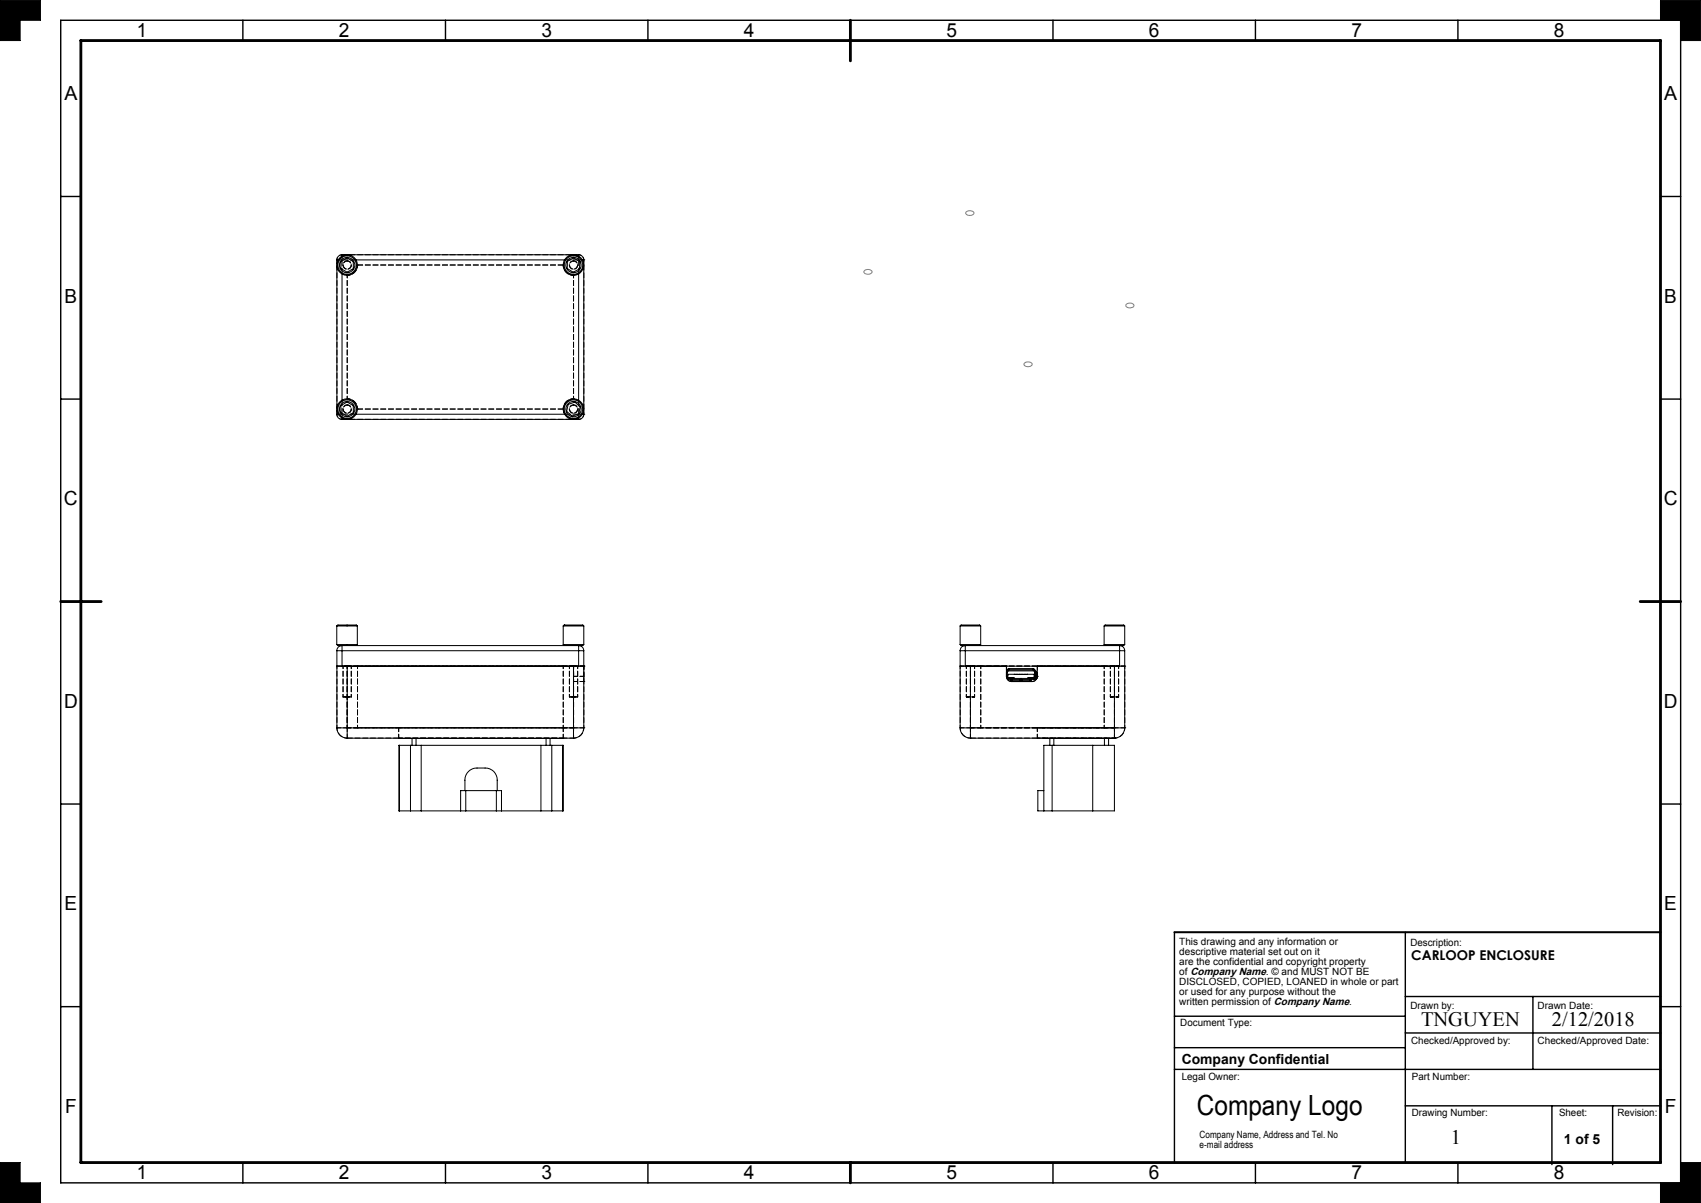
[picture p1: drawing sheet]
<svg xmlns="http://www.w3.org/2000/svg" width="420mm" height="297mm" viewBox="0 0 420 297" stroke-linecap="round" stroke-linejoin="round" font-family="sans-serif">
<g fill="none" stroke="#808080" stroke-width=".25">
<path d="M238.5 52.3a1.27 1.27 0 0 1 2 .3 1.11 1.11 0 0 1-1.1 .6 1.11 1.11 0 0 1-.9-.7zM213.4 66.8a1.11 1.11 0 0 1 1.9 .4 1.22 1.22 0 0 1-2-.1zM278.1 75.1a1.11 1.11 0 0 1 1.9 .4 1.15 1.15 0 0 1-2-.1zM252.9 89.7a1.21 1.21 0 0 1 1.9 .3 1.14 1.14 0 0 1-2-.1z"/>
<circle cx="85.7" cy="65.4" r="1.01"/>
<circle cx="141.6" cy="65.5" r="1.01"/>
<circle cx="85.7" cy="101" r="1.01"/>
<circle cx="141.6" cy="101" r="1.01"/>
</g>
<g fill="none" stroke="#000" stroke-width=".25">
<path d="M0 0h10v5h-5v5h-5zM410 0h10v10h-5v-5h-5zM83.2 64.2h.3M83.2 64.2v1M83.2 65.7v35M84.2 64.6l1.5-.9 1.5 .9v1.7l-1.5 .9-1.5-.9zM84.5 62.9a1.26 1.26 0 0 0-1.3 1.3M84.5 62.9v.3M84.5 67.7v31.1M84.5 62.9h58.4M87.9 64.2h51.5M140.1 64.5l1.6-.8 1.5 .9-.1 1.8-1.6 .8-.7-.4-.7-.5z"/>
<path d="M142.9 62.9a1.33 1.33 0 0 1 1.2 1.3M142.9 62.9v.3M142.9 67.7v31.1M143.8 64.2h.3M144.1 64.2v38.1M140.3 99.8l1.7-.5 1.3 1.2-.4 1.7-1.6 .5-1.4-1.1zM83.2 102.3a1.21 1.21 0 0 0 1.3 1.2M83.2 102.3h.3M83.2 101.3v1M84.2 100.1l1.5-.9 1.5 .9v1.8l-1.5 .9-1.5-.9zM84.5 103.2v.3M84.5 103.5h58.4"/>
<path d="M87.9 102.3h51.5M142.9 103.2v.3M143.8 102.3h.3M144.1 102.3a1.26 1.26 0 0 1-1.2 1.2M83.1 159.1h5.1M83.1 154.5h5.1M83.1 159.1l.3 .3h60.5l.2-.3M83.1 154.5l.3-.2h4.6l.2 .2M83.1 154.5v4.6M88.2 154.5v4.6M88.2 159.1l-.2 .3M139.1 159.1h5"/>
<path d="M139.1 154.5l.2-.2h4.6l.2 .2M139.1 154.5h5M139.1 159.1l.2 .3M139.1 154.5v4.6M144.1 154.5v4.6M237.1 159.1l.2 .3h40.2l.2-.3M237.1 159.1h5M237.1 154.5l.2-.2h4.6l.2 .2M237.1 154.5h5M237.1 154.5v4.6M242.1 159.1l-.2 .3M242.1 154.5v4.6"/>
<path d="M272.6 154.5l.3-.2h4.6l.2 .2M272.6 154.5h5.1M272.6 159.1h5.1M272.6 159.1l.3 .3M272.6 154.5v4.6M277.7 154.5v4.6M83.2 160.7a1.07 1.07 0 0 1 1.3-1.2v1.2M83.2 160.7h1.3M83.2 164.5h1.3M83.2 179.7h2.5M83.2 179.7a2.53 2.53 0 0 0 2.5 2.5M83.2 160.7v19"/>
<path d="M84.5 160.7h58.4M84.5 160.7v3.8M84.5 164.5h58.4M85.7 179.7v2.5M85.7 179.7h55.9M85.7 164.5v15.2M141.6 179.7v2.5M141.6 179.7h2.5M141.6 164.5v15.2M142.9 160.7v-1.2a1.07 1.07 0 0 1 1.2 1.2M142.9 160.7h1.2M142.9 164.5h1.2"/>
<path d="M142.9 160.7v3.8M144.1 179.7a2.53 2.53 0 0 1-2.5 2.5M144.1 160.7v19M237.1 160.7a1.07 1.07 0 0 1 1.2-1.2v1.2M237.1 160.7h1.2M237.1 164.5h1.2M237.1 179.7h2.5M237.1 179.7a2.53 2.53 0 0 0 2.5 2.5M237.1 160.7v19M238.3 160.7h38.1M238.3 164.5h38.1M238.3 160.7v3.8"/>
<path d="M239.6 179.7v2.5M239.6 179.7h35.6M239.6 164.5v15.2M248.5 164.5v2.5a1.26 1.26 0 0 0 1.3 1.3h5a1.33 1.33 0 0 0 1.3-1.3v-2.5M248.5 167.1h.1M248.5 166h.1M248.6 166.9l.2 .1M248.6 167h.2M248.7 167.1l.1 .3h.2M248.7 166.5l.1 .1M248.7 166.5h.1M248.7 166.5v.6"/>
<path d="M248.7 167.1h.1M248.8 167.1l.2 .3M248.8 166.6h.1M248.8 166.6v.5M248.8 166.5v.6l.2 .2M248.8 167.4v.1M248.9 165.6h.1M248.9 167.8h-.2h.9M248.9 165.6l-.3 .2v1.5l.3 .2M248.9 165.3l-.4 .2M248.9 165.6h6.4M248.9 167.4v.1"/>
<path d="M248.9 167.5h3.2M249 167.4l1.4-.1v.2M249.1 165.3l-.2 .1M249.1 165.1l-.2 .1v.4M249.1 165.3h6M249.1 165.1v.2M249.1 165.1h6M249.5 167.3l.2 .2M249.6 167.7l.2 .1M249.6 167.5v.5l.2 .1M249.6 167.4v.1M249.8 167.8h2"/>
<path d="M249.8 167.8v.3M249.8 168.1h2M250.1 167.5h.1M250.2 167.5h.1M250.5 166.5h.1M250.6 166.5h.1M251 166.5h.1M251.2 166.5h.1M251.6 166.5h.1M251.8 167.8v.3M251.9 166.5h.1M252.1 167.7l-.3 .1"/>
<path d="M252.1 167.5v.5l-.3 .1M252.1 167.5h.1M252.1 167.8h.1M252.1 167.7l.2 .1M252.1 167.5v.5l.2 .1M252.3 166.5h.1M252.3 167.8h2.1M252.3 168.1h2.1M252.3 167.8v.3M252.6 166.5h.1M252.9 166.5h.1M253.2 166.5h.1"/>
<path d="M253.6 166.5h.1M253.7 166.5h-.1M254.1 167.5h.1M254.4 167.8v.3M254.6 167.4v.1M254.6 167.7l-.2 .1M254.6 167.5v.5l-.2 .1M254.6 167.5h.1M254.6 167.4h.1M254.6 167.8h1.2M254.7 167.3l-.1 .1M254.8 167.4v.1"/>
<path d="M254.9 167.4v.1M255.1 165.3l.2 .1M255.1 165.1l.2 .1v.4M255.1 165.1v.2M255.2 167.3h-1.4v.2M255.3 165.6h.1M255.3 165.6l.3 .3-.1 1.5-3.4 .1M255.3 165.3l.4 .2 .1 .5M255.4 166.5v.6l-.2 .2M255.4 166.6l.1-.1v.6M255.4 167.1l-.2 .3M255.4 166.6h.1"/>
<path d="M255.4 167.1h.1M255.4 166.6v.5M255.4 167h.2M255.5 167.1l-.1 .3h-.2M255.5 166.4l-.1 .2M255.6 166h.5l-.3 .2M255.6 166.5h-7l.2 .1M255.6 166.9l-.2 .1M255.6 167.1h.4M255.7 166l.1 .2M255.8 167.5h.2M255.8 166.9l-.1 .2"/>
<path d="M255.8 166.9h.3l-.1 .2M255.8 167.1l-.1 .5-.4 .2M255.8 166.2v.7M256 167.1v.3M256.1 166.5h.1M256.1 166.6h.1M275.2 179.7v2.5M275.2 179.7h2.5M275.2 164.5v15.2M276.4 160.7h1.3M276.4 160.7v-1.2a1.07 1.07 0 0 1 1.3 1.2M276.4 164.5h1.3"/>
<path d="M276.4 160.7v3.8M277.7 179.7a2.53 2.53 0 0 1-2.5 2.5M277.7 160.7v19M85.7 182.2h55.9M98.5 182.2l2.7 .1M98.6 184h-.1v16.2h.1M98.6 184h2.8M98.6 184v16.2M101.2 182.3h35.1M101.2 182.2v.1M101.4 184h2.6M101.4 184v16.2"/>
<path d="M101.7 182.3v1.7M102.7 182.3v1.7M104 184v16.2M104 184h29.6M114.8 195.2a5.7 5.7 0 0 1 .5-4.3 2.94 2.94 0 0 1 2.5-1.3 4.7 4.7 0 0 1 4.1 .9 3 3 0 0 1 .9 2.1v2.6M115 195.2v5M122.6 195.2v5M133.6 184h2.6M133.6 184v16.2M134.8 182.3v1.7M135.8 182.3v1.7M136.2 184h2.7"/>
<path d="M136.2 184v16.2M136.3 182.2v.1M138.9 184h.2v16.2h-.2M138.9 184v16.2M139.1 182.2l-2.8 .1M239.6 182.2h35.6M257.7 182.2l2.8 .1M257.7 195.2h-1.4v5h1.4M259.2 182.3v1.7M259.8 184h-2.1v16.2M259.8 184h10M259.8 184v16.2"/>
<path d="M260.2 182.3v1.7M260.5 182.3h10.4M260.5 182.2v.1M269.8 184h5.4v16.2h-5.4M269.8 184v16.2M270.9 182.2v.1M272.7 182.3v1.7M273.7 182.3v1.7M275.2 182.2l-4.3 .1M98.6 200.2h2.8M101.4 200.2h2.6M104 200.2h29.6"/>
<path d="M113.7 200.2v-5h10.1v5M133.6 200.2h2.6M136.2 200.2h2.7M257.7 200.2h2.1M259.8 200.2h10M0 287h5v5h5v5h-10zM415 287h5v10h-10v-5h5z"/>
<circle cx="85.7" cy="65.4" r="2.29"/>
<circle cx="85.7" cy="65.4" r="1.9"/>
<circle cx="85.7" cy="65.4" r="2.54"/>
<circle cx="141.6" cy="65.4" r="2.29"/>
<circle cx="141.6" cy="65.4" r="2.55"/>
<circle cx="141.6" cy="65.4" r="1.9"/>
<circle cx="85.7" cy="101" r="2.29"/>
<circle cx="85.7" cy="101" r="1.9"/>
<circle cx="85.7" cy="101" r="2.54"/>
<circle cx="141.6" cy="101" r="2.28"/>
<circle cx="141.6" cy="101" r="2.55"/>
<circle cx="141.6" cy="101" r="1.9"/>
</g>
<g fill="none" stroke="#000" stroke-width=".35">
<path d="M15 5h400v287h-400zM60 5v5M110 5v5M160 5v5M260 5v5M310 5v5M360 5v5M15 48.5h5M410 48.5h5M15 98.5h5M410 98.5h5M15 198.5h5"/>
<path d="M410 198.5h5M290 230.1v57.1M347 230.1v57.1M15 248.5h5M290 250.9h57M290 258.7h57M347 255h63M347 246h63M378.5 246v18M410 248.5h5M290 264h120M347 273h63"/>
<path d="M383.2 273v14.5M398.2 273v14.5M60 287v5M110 287v5M160 287v5M260 287v5M310 287v5M360 287v5"/>
</g>
<path d="M290 230.1h120" fill="none" stroke="#000" stroke-width=".5"/>
<path d="M20 10h390v277h-390zM210 5v10M15 148.5h10M405 148.5h10M210 287v5" fill="none" stroke="#000" stroke-width=".7"/>
<path d="M0 0v10h5v-5h5v-5zM0 287v10h10v-5h-5v-5zM415 287v5h-5v5h10v-10zM410 0v5h5v5h5v-10z" fill-rule="evenodd" fill="#000"/>
<g fill="none" stroke="#000" stroke-width=".25" stroke-dasharray="1.3 .6" stroke-dashoffset=".3">
<path d="M85.7 64.4a1.02 1.02 0 0 1 1 1.4 1.02 1.02 0 0 1-1.7 .3 1.02 1.02 0 0 1 .3-1.6l.4-.1M141.6 64.4a1.02 1.02 0 0 1 1 1.4 1.02 1.02 0 0 1-1.7 .3 1.02 1.02 0 0 1 .3-1.6l.4-.1M85.7 100a1.02 1.02 0 0 1 1 1.4 1.02 1.02 0 0 1-1.7 .3 1.02 1.02 0 0 1 .3-1.7h.4M141.6 100a1.02 1.02 0 0 1 1 1.4 1.02 1.02 0 0 1-1.7 .3 1.02 1.02 0 0 1 .3-1.7h.4M83.2 164.4h2.5M83.2 179.7h2.5M85.7 179.7h2.6M85.7 164.4h2.6M85.7 164.4h-2.5M88.3 179.7h-2.6M88.3 164.4h-2.6M98.4 179.7v2.5"/>
<path d="M98.4 179.7h-10.1M139.1 179.7h-40.7M139.1 179.7v2.5M139.1 179.7h2.5M139.1 164.4h2.5M141.6 164.4h2.6M141.6 179.7h-2.5M141.6 164.4h-2.5M141.6 168.3h2.6M141.6 164.4v2.6M141.6 167h2.6M141.6 167v-2.6"/>
<path d="M141.6 179.7h-55.9M141.6 179.7h2.6M141.6 164.4h-55.9M144.2 167h-2.6M144.2 164.4v2.6M144.2 168.3h-2.6M144.2 167v-2.6M144.2 164.4h-2.6M237.1 164.4h2.5M237.1 179.7h2.5M239.6 179.7h2.6M239.6 164.4h2.6"/>
<path d="M239.6 179.7v2.5M239.6 164.4h-2.5M242.2 164.4h6.3M242.2 179.7h-2.6M242.2 164.4h-2.6M248.5 164.4v2.6M256.1 167v-2.6M256.1 179.7v2.5M272.6 179.7h2.6M272.6 164.4h2.6M275.2 164.4h2.5M275.2 179.7h-2.6"/>
<path d="M275.2 164.4h-2.6M275.2 179.7v2.5M275.2 179.7h2.5M277.7 164.4h-2.5M85.7 182.2v-2.5M98.4 182.2h40.7M139.1 182.2h-40.7M139.1 182.2h2.5M141.6 182.2v-2.5M275.2 182.2v-2.5"/>
</g>
<g fill="none" stroke="#000" stroke-width=".25" stroke-dasharray="1.3 .6" stroke-dashoffset=".5">
<path d="M83.5 64.2h1M84.5 63.2v1M85.7 68a2.54 2.54 0 0 0 2.6-2.6M88.3 65.4a2.54 2.54 0 0 1-2.6 2.6M139.1 65.4a2.54 2.54 0 0 0 2.5 2.6M141.6 68a2.54 2.54 0 0 1-2.5-2.6M142.9 63.2v1M142.9 64.2h.9M85.7 98.4a2.54 2.54 0 0 1 2.6 2.6M141.6 98.4a2.54 2.54 0 0 0-2.5 2.6M83.5 102.3h1M84.5 102.3v.9"/>
<path d="M88.3 101a2.54 2.54 0 0 0-2.6-2.6M139.1 101a2.54 2.54 0 0 1 2.5-2.6M142.9 102.3h.9M142.9 102.3v.9M85.3 172.1h1.4h-2h.6M85.7 164.4h1h-2h1M85.7 172.1h1h-2h1M141.2 172.1h1.4h-2h.6M141.6 164.4h1h-2h1M141.6 172.1h1h-2h1M237.1 179.7a2.54 2.54 0 0 0 2.5 2.5M238.6 164.4h2h-2"/>
<path d="M238.6 172.1h2h-2M238.7 172.1h1.9h-1.9M274.2 164.4h2h-2M274.2 172.1h2h-2M85.7 182.2a2.54 2.54 0 0 1-2.5-2.5M141.6 182.2a2.54 2.54 0 0 0 2.6-2.5M275.2 182.2a2.54 2.54 0 0 0 2.5-2.5"/>
</g>
<g fill="none" stroke="#000" stroke-width=".25" stroke-dasharray="1.3 .6">
<path d="M83.2 64.2h.1M83.2 65.7v-.5M84.5 62.9h.1M85.7 68h.1M88.3 65.4h.1M139.1 65.4h.1M139.1 65.4h-50.8M141.6 68h.1M142.9 62.9h.1M142.9 62.9h-58.4M144.2 64.2h.1M85.7 98.4h.1"/>
<path d="M141.6 98.4h.1M83.2 102.3h.1M83.2 101.3v-.6M84.5 103.5h.1M84.5 103.5h58.4M88.3 101h.1M88.3 101h50.8M139.1 101h.1M142.9 103.5h.1M144.2 102.3h.1M83.2 164.4h.1M83.2 179.7h.1"/>
<path d="M85.7 179.7h.1M85.7 164.4h.1M88.3 164.4h50.8M88.3 179.7h50.8M98.4 179.7h.1M139.1 179.7h.1M139.1 164.4h-50.8M141.6 179.7h.1M141.6 164.4h.1M141.6 168.3h.1M144.2 164.4h.1M144.2 179.7h.1"/>
<path d="M144.2 168.3h.1M237.1 179.7h.1M237.1 164.4h.1M239.6 179.7h.1M239.6 164.4h.1M248.5 167h.1M248.5 164.4h.1M249.8 168.3h5.1M249.8 168.3h.1M254.9 168.3h.1M256.1 167h.1M256.1 164.4h.1"/>
<path d="M256.1 179.7h.1M256.1 164.4h16.5M275.2 179.7h.1M275.2 164.4h.1M275.2 179.7h-35.6M275.2 164.4h-35.6M277.7 164.4h.1M277.7 179.7h.1M85.7 182.2h12.7M85.7 182.2h.1M98.4 182.2h.1M139.1 182.2h.1"/>
<path d="M141.6 182.2h.1M239.6 182.2h35.6M239.6 182.2h.1M256.1 182.2h.1M275.2 182.2h.1"/>
</g>
<g fill="none" stroke="#000" stroke-width=".25" stroke-dasharray="1.3 .6" stroke-dashoffset=".6">
<path d="M83.2 64.2v38.1M83.2 64.2a1.27 1.27 0 0 1 1.3-1.3M85.7 68v30.4M142.9 62.9a1.27 1.27 0 0 1 1.3 1.3M141.6 98.4v-30.4M84.5 103.5a1.27 1.27 0 0 1-1.3-1.2M144.2 102.3a1.27 1.27 0 0 1-1.3 1.2M144.2 102.3v-38.1M83.2 164.4v15.3M84.7 164.4v7.7M85.7 179.7v-15.3M85.7 164.4v15.3"/>
<path d="M86.7 172.1v-7.7M88.3 164.4v15.3M88.3 179.7v-15.3M139.1 179.7v-15.3M139.1 164.4v15.3M140.6 164.4v7.7M141.6 164.4v15.3M141.6 167v1.3M141.6 168.3v-1.3M141.6 179.7v-15.3M142.6 172.1v-7.7M144.2 168.3v-1.3"/>
<path d="M144.2 167v1.3M144.2 179.7v-15.3M237.1 164.4v15.3M238.6 164.4v7.7M239.6 179.7v-15.3M239.6 164.4v15.3M240.6 172.1v-7.7M242.2 179.7h30.4M242.2 164.4v15.3M242.2 179.7v-15.3M248.5 167a1.27 1.27 0 0 0 1.3 1.3M254.9 168.3a1.27 1.27 0 0 0 1.2-1.3"/>
<path d="M256.1 179.7h19.1M272.6 179.7v-15.3M272.6 164.4v15.3M272.6 179.7h-30.4M272.6 164.4h-30.4M274.2 164.4v7.7M275.2 164.4v15.3M275.2 179.7h-19.1M275.2 179.7v-15.3M276.2 172.1v-7.7M277.7 179.7v-15.3M256.1 182.2h19.1"/>
<path d="M275.2 182.2h-19.1"/>
</g>
<path d="M87.9 64.2h-3.4M142.9 64.2h-3.5M142.9 67.6v-3.4M84.5 102.3h3.4M139.4 102.3h3.5M142.9 102.3v-3.5" fill="none" stroke="#000" stroke-width=".25" stroke-dasharray="1.3 .6" stroke-dashoffset="-.1"/>
<path d="M84.5 64.2v3.4M84.5 98.8v3.5" fill="none" stroke="#000" stroke-width=".25" stroke-dasharray="1.3 .6" stroke-dashoffset="-.2"/>
<text font-size="6.9" x="295.5" y="275.4">Company Logo</text>
<g font-size="5">
<text x="350.9" y="253.3">TNGUYEN</text>
<text x="383.2" y="253.3">2/12/2018</text>
<text x="358.3" y="282.3">1</text>
</g>
<g font-size="4.8">
<text x="33.8" y="9.2">1</text>
<text x="83.7" y="9.2">2</text>
<text x="133.7" y="9.2">3</text>
<text x="183.7" y="9.2">4</text>
<text x="233.7" y="9.2">5</text>
<text x="283.7" y="9.2">6</text>
<text x="333.7" y="9.2">7</text>
<text x="383.7" y="9.2">8</text>
<text x="15.9" y="24.7">A</text>
<text x="410.9" y="24.7">A</text>
<text x="15.9" y="74.7">B</text>
<text x="410.9" y="74.7">B</text>
<text x="15.8" y="124.7">C</text>
<text x="410.8" y="124.7">C</text>
<text x="15.8" y="174.7">D</text>
<text x="410.8" y="174.7">D</text>
<text x="15.9" y="224.7">E</text>
<text x="410.9" y="224.7">E</text>
<text x="16.1" y="274.7">F</text>
<text x="411.1" y="274.7">F</text>
<text x="33.8" y="291.2">1</text>
<text x="83.7" y="291.2">2</text>
<text x="133.7" y="291.2">3</text>
<text x="183.7" y="291.2">4</text>
<text x="233.7" y="291.2">5</text>
<text x="283.7" y="291.2">6</text>
<text x="333.7" y="291.2">7</text>
<text x="383.7" y="291.2">8</text>
</g>
<g font-size="3.4">
<text x="291.8" y="262.7">Company Confidential</text>
<text x="386.2" y="282.4">1 of 5</text>
</g>
<text font-size="3.3" x="348.4" y="237.1">CARLOOP ENCLOSURE</text>
<g font-size="2.5">
<text x="291.2" y="233.3">This drawing and any information or</text>
<text x="348.3" y="233.5">Description:</text>
<text x="291.2" y="235.7">descriptive material set out on it</text>
<text x="291.2" y="238.2">are the confidential and copyright property</text>
<text x="291.2" y="240.7">of Company Name. © and MUST NOT BE</text>
<text x="291.2" y="243.2">DISCLOSED, COPIED, LOANED in whole or part</text>
<text x="291.2" y="245.6">or used for any purpose without the</text>
<text x="291.2" y="248.1">written permission of Company Name.</text>
<text x="348.3" y="249">Drawn by:</text>
<text x="379.6" y="249">Drawn Date:</text>
<text x="291.4" y="253.4">Document Type:</text>
<text x="348.4" y="257.7">Checked/Approved by:</text>
<text x="379.6" y="257.7">Checked/Approved Date:</text>
<text x="291.8" y="266.7">Legal Owner:</text>
<text x="348.6" y="266.7">Part Number:</text>
<text x="348.6" y="275.4">Drawing Number:</text>
<text x="384.9" y="275.4">Sheet:</text>
<text x="399.4" y="275.4">Revision:</text>
<text x="296.2" y="281.1">Company Name, Address and Tel. No</text>
<text x="296.2" y="283.5">e-mail address</text>
</g>
</svg>
